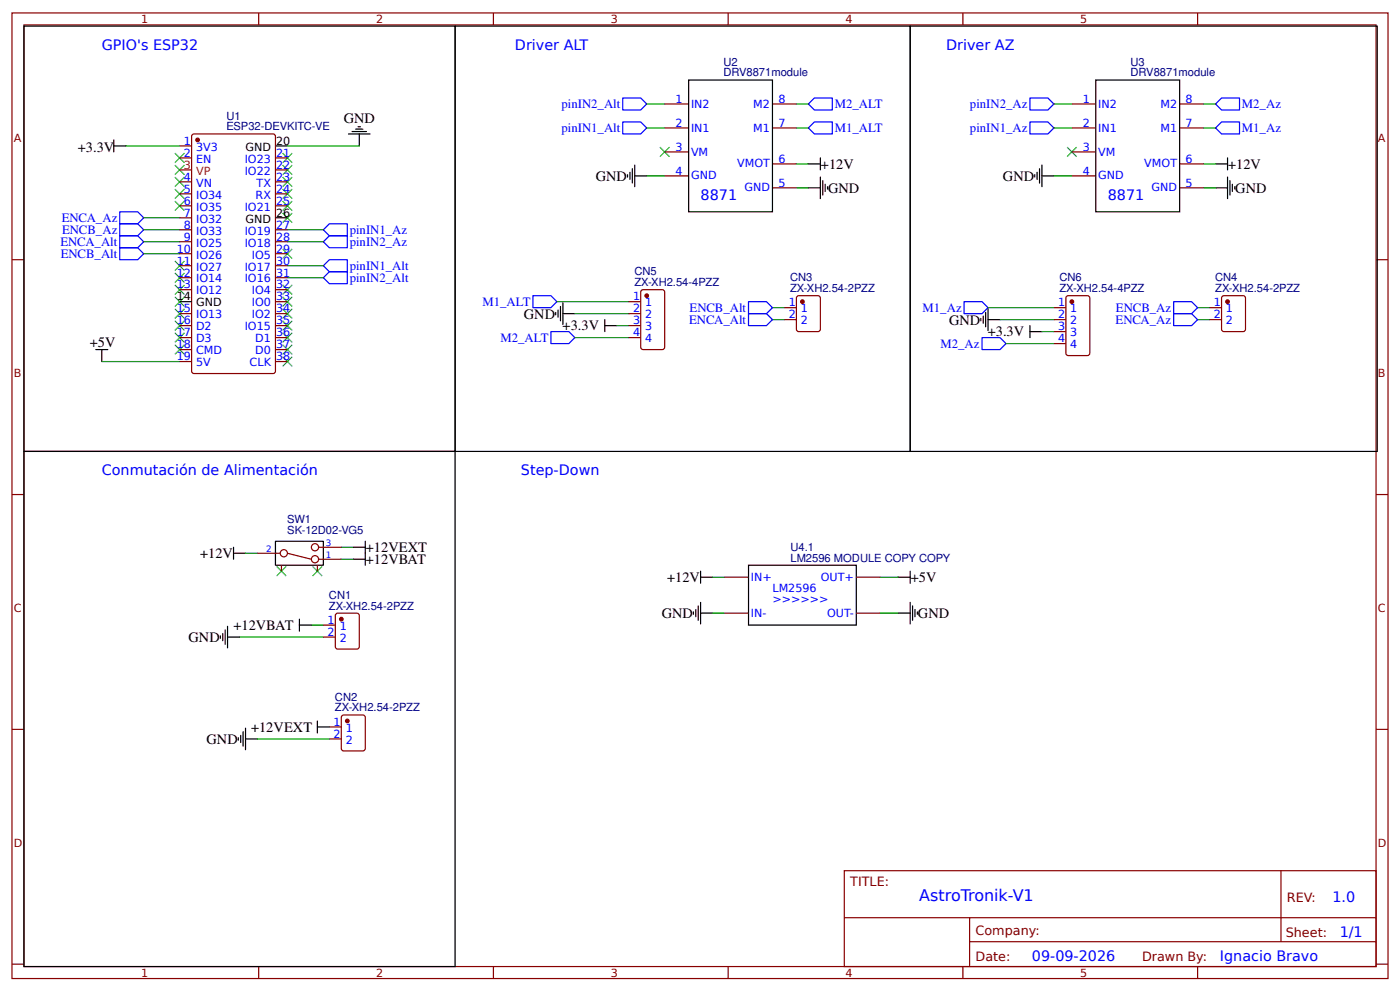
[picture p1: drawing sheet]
<svg xmlns="http://www.w3.org/2000/svg" width="309mm" height="219mm" viewBox="0 0 309 219" stroke-linecap="round" stroke-linejoin="round" font-family="sans-serif">
<g fill="none" stroke="#800" stroke-width=".26">
<path d="M2.6 2.9h304.1v213.2h-304.1zM5.3 5.5h298.7v208h-298.7zM57.1 2.9v2.6M109 2.9v2.6M160.9 2.9v2.6M212.7 2.9v2.6M264.6 2.9v2.6M39.7 32.2h2.6M39.7 34.9h2.6M42.6 29.7l17.7-.1 .5 .2 .1 52.2-.3 .4-17.7 .1-.5-.3-.1-52.1zM60.9 34.9h2.6M60.9 37.5h2.6"/>
<path d="M146.8 23h5.3M146.8 28.3h5.3M146.8 33.5h5.3M146.8 38.8h5.3M170.7 23h5.2M170.7 28.3h5.2M170.7 36.2h5.2M236.8 23h5.3M236.8 28.3h5.3M236.8 33.5h5.3M236.8 38.8h5.3M260.6 23h5.3"/>
<path d="M260.6 28.3h5.3M260.6 36.2h5.3M2.6 57.4h2.7M39.7 40.2h2.6M39.7 42.8h2.6M39.7 45.5h2.6M39.7 48.1h2.6M39.7 50.7h2.6M39.7 53.4h2.6M39.7 56h2.6M39.7 58.7h2.6M60.9 40.2h2.6"/>
<path d="M60.9 42.8h2.6M60.9 45.5h2.6M60.9 50.7h2.6M60.9 53.4h2.6M60.9 56h2.6M60.9 58.7h2.6M170.7 41.5h5.2M260.6 41.5h5.3M304 57.4h2.7M39.7 69.3h2.6M39.7 71.9h2.6M39.7 74.6h2.6"/>
<path d="M39.7 61.3h2.6M39.7 64h2.6M39.7 77.2h2.6M39.7 79.9h2.6M60.9 66.6h2.6M60.9 69.3h2.6M60.9 71.9h2.6M60.9 74.6h2.6M60.9 61.3h2.6M60.9 64h2.6M60.9 77.2h2.6M60.9 79.9h2.6"/>
<path d="M138.9 66.6h2.7M138.9 69.3h2.7M138.9 71.9h2.7M138.9 74.6h2.7M141.8 64h4.5l.5 .2v12.5l-.2 .4-4.5 .1-.5-.3v-12.4zM173.3 67.9h2.6M173.3 70.6h2.6M176 65.6l.5-.3h4.2l.5 .3v7.1l-.2 .5h-4.5l-.5-.2zM232.8 67.9h2.7M232.8 70.6h2.7M232.8 73.2h2.7M232.8 75.9h2.7"/>
<path d="M235.6 65.6l.4-.3h4.2l.5 .3 .1 12.4-.3 .5h-4.5l-.4-.2zM267.2 67.9h2.7M267.2 70.6h2.7M269.9 65.6l.5-.3h4.2l.5 .3 .1 7.1-.3 .5h-4.5l-.5-.2zM2.6 109.2h2.7M304 109.2h2.7M56.9 122.2h5M62.2 124.8v1.4M63.5 122.2l5.3 1.3M70.1 124.8v1.4M70.4 120.9h5M70.4 123.5h5"/>
<path d="M71.4 138.1h2.7M74.2 135.7l.4-.3h4.2l.5 .3 .1 7.1-.3 .5-4.5 .1-.4-.3zM160.1 127.5h5.3M160.1 135.4h5.3M189.2 127.5h5.3M189.2 135.4h5.3M71.4 140.7h2.7M75.7 158l4.5-.1 .4 .3 .1 7.1-.3 .5h-4.5l-.4-.2-.1-7.2zM2.6 161.1h2.7M72.8 160.5h2.6M72.8 163.2h2.6M304 161.1h2.7"/>
<path d="M186.5 192.3h117.5v21.2h-117.5zM283 192.3v15.7M2.6 212.9h2.7M57.1 213.5v2.6M109 213.5v2.6M160.9 213.5v2.6M186.6 202.7h117.3M212.7 213.5v2.6M214.2 208h89.7M214.2 202.7v10.6M264.6 213.5v2.6M304 212.9h2.7"/>
<circle cx="62.7" cy="122.2" r=".79"/>
<circle cx="69.6" cy="123.5" r=".79"/>
<circle cx="69.6" cy="120.9" r=".79"/>
</g>
<g fill="none" stroke="#000" stroke-width=".26">
<path d="M5.3 5.8h95.2v93.9h-95.2zM100.5 5.8h100.6v93.9h-100.6zM152.1 17.7h18.6v29.1h-18.6zM201.1 5.8h103.2v93.9h-103.2zM242.1 17.7h18.5v29.1h-18.5zM25.1 32.2h2.7M25.1 30.9v2.6M60.9 32.2h2.6M77 29.6h4.8M77.8 29.1h3.2M78.6 28.5h1.6M79.1 28h.5"/>
<path d="M79.4 29.6v2.6M138.6 38.6v.5M139.2 38v1.6M139.7 37.3v3.1M140.2 38.8h2.7M140.2 36.5v4.7M178.6 36.2h2.6M181.2 34.9v2.6M181.2 39.1v4.8M181.8 39.9v3.2M228.6 38.6v.5M229.1 38v1.6"/>
<path d="M229.7 37.3v3.1M230.2 38.8h2.6M230.2 36.5v4.7M268.6 36.2h2.6M271.2 34.9v2.6M271.2 39.1v4.8M271.7 39.9v3.2M60.9 48.1h2.6M178.6 41.5h2.6M182.3 40.7v1.6M182.8 41.2v.6M268.6 41.5h2.6"/>
<path d="M272.3 40.7v1.6M272.8 41.2v.6M21.2 77.2h2.6M22.5 77.2v2.7M39.7 66.6h2.6M122.8 69v.5M123.3 68.5v1.6M123.8 67.7v3.2M124.4 69.3h2.6M124.4 66.9v4.7M133.6 71.9h2.7M133.6 70.6v2.6"/>
<path d="M216.7 70.3v.6M217.2 69.8v1.6M217.8 69v3.2M218.3 70.6h2.6M218.3 68.2v4.8M227.5 73.2h2.7M227.5 71.9v2.7M5.3 99.7h95.2v113.8h-95.2zM60.9 119.5h10.5v5.3h-10.5zM80.7 119.5v5.3M49.2 139.9v1.6M49.7 139.1v3.2"/>
<path d="M50.3 138.3v4.8M51.6 122.2h2.6M51.6 120.9v2.6M66.1 138.1h2.7M66.1 136.7v2.7M78.1 120.9h2.6M78.1 123.5h2.6M153.2 135.1v.6M153.7 134.6v1.6M154.3 133.8v3.2M154.8 127.5h2.6M154.8 126.2v2.6"/>
<path d="M154.8 133v4.8M154.8 135.4h2.6M165.4 124.8h23.8v13.3h-23.8zM198.4 127.5h2.7M198.4 135.4h2.7M201.1 126.2v2.6M201.1 133v4.8M201.6 133.8v3.2M202.1 134.6v1.6M202.7 135.1v.6M48.7 140.4v.6M50.3 140.7h2.6"/>
<path d="M70.1 159.2v2.7M52.7 162.9v.6M53.2 162.4v1.6M53.7 161.6v3.2M54.2 163.2h2.7M54.2 160.8v4.8M70.1 160.5h2.7"/>
</g>
<g fill="none" stroke="#080" stroke-width=".26">
<path d="M27.8 32.2h11.9M63.5 32.2h15.9M142.9 23h3.9M142.9 28.3h3.9M142.9 38.8h3.9M175.9 23h2.7M175.9 28.3h2.7M175.9 36.2h2.7M232.8 23h4M232.8 28.3h4M232.8 38.8h4M265.9 23h2.7"/>
<path d="M265.9 28.3h2.7M265.9 36.2h2.7M31.7 53.4h8M31.7 50.7h8M31.7 56h8M31.7 48.1h8M63.5 58.7h7.9M63.5 53.4h7.9M63.5 50.7h7.9M175.9 41.5h2.7M265.9 41.5h2.7M22.5 79.9h17.2"/>
<path d="M63.5 61.3h7.9M123 66.6h15.9M127 69.3h11.9M127 74.6h11.9M136.3 71.9h2.6M170.7 67.9h2.6M170.7 70.6h2.6M218.3 67.9h14.5M220.9 70.6h11.9M222.2 75.9h10.6M230.2 73.2h2.6M264.6 67.9h2.6"/>
<path d="M264.6 70.6h2.6M54.2 122.2h2.7M68.8 138.1h2.6M75.4 120.9h2.7M75.4 123.5h2.7M157.4 135.4h2.7M157.4 127.5h2.7M194.5 135.4h3.9M194.5 127.5h3.9M52.9 140.7h18.5M56.9 163.2h15.9"/>
</g>
<g fill="none" stroke="#00f" stroke-width=".26">
<path d="M137.6 21.6h4l1.3 1.4-1.3 1.3h-4zM137.6 26.9h4l1.3 1.4-1.3 1.3h-4zM178.6 28.3l1.3-1.4h4v2.7h-4zM178.6 23l1.3-1.4h4v2.7h-4zM227.5 21.6h4l1.3 1.4-1.3 1.3h-4zM227.5 26.9h4l1.3 1.4-1.3 1.3h-4zM268.6 28.3l1.3-1.4h3.9v2.7h-3.9zM268.6 23l1.3-1.4h3.9v2.7h-3.9zM26.5 52.1h3.9l1.3 1.3-1.3 1.3h-3.9zM26.5 54.7h3.9l1.3 1.3-1.3 1.4h-3.9zM26.5 46.8h3.9l1.3 1.3-1.3 1.3h-3.9zM26.5 49.4h3.9l1.3 1.3-1.3 1.4h-3.9z"/>
<path d="M71.4 58.7l1.4-1.3h3.9v2.6h-3.9zM71.4 53.4l1.4-1.3h3.9v2.6h-3.9zM72.8 49.4h3.9v2.7h-3.9l-1.4-1.4zM71.4 61.3l1.4-1.3h3.9v2.7h-3.9zM117.7 65.3h4l1.3 1.3-1.3 1.3h-4zM121.7 73.2h4l1.3 1.4-1.3 1.3h-4zM165.4 66.6h3.9l1.4 1.3-1.4 1.4h-3.9zM165.4 69.3h3.9l1.4 1.3-1.4 1.3h-3.9zM213 66.6h4l1.3 1.3-1.3 1.4h-4zM217 74.6h3.9l1.3 1.3-1.3 1.3h-3.9zM259.3 69.3h4l1.3 1.3-1.3 1.3h-4zM259.3 66.6h4l1.3 1.3-1.3 1.4h-4z"/>
</g>
<g fill="#000" stroke="#3c3" stroke-width=".26">
<path d="M38.6 33.8l2.1 2.1zM40.7 33.8l-2.1 2.1z"/>
<path d="M38.6 36.5l2.1 2.1zM40.7 36.5l-2.1 2.1z"/>
<path d="M38.6 39.1l2.1 2.1zM40.7 39.1l-2.1 2.1z"/>
<path d="M62.4 39.1l2.2 2.1zM64.6 39.1l-2.2 2.1z"/>
<path d="M62.4 36.5l2.2 2.1zM64.6 36.5l-2.2 2.1z"/>
<path d="M62.4 33.8l2.2 2.1zM64.6 33.8l-2.2 2.1z"/>
<path d="M145.8 32.5l2.1 2.1zM147.9 32.5l-2.1 2.1z"/>
<path d="M235.7 32.5l2.2 2.1zM237.9 32.5l-2.2 2.1z"/>
<path d="M38.6 41.8l2.1 2.1zM40.7 41.8l-2.1 2.1z"/>
<path d="M38.6 44.4l2.1 2.1zM40.7 44.4l-2.1 2.1z"/>
<path d="M38.6 57.6l2.1 2.1zM40.7 57.6l-2.1 2.1z"/>
<path d="M62.4 55l2.2 2.1zM64.6 55l-2.2 2.1z"/>
<path d="M62.4 44.4l2.2 2.1zM64.6 44.4l-2.2 2.1z"/>
<path d="M62.4 41.8l2.2 2.1zM64.6 41.8l-2.2 2.1z"/>
<path d="M62.4 47l2.2 2.2zM64.6 47l-2.2 2.2z"/>
<path d="M38.6 60.3l2.1 2.1zM40.7 60.3l-2.1 2.1z"/>
<path d="M38.6 62.9l2.1 2.1zM38.6 65l2.1-2.1z"/>
<path d="M38.6 68.2l2.1 2.1zM40.7 68.2l-2.1 2.1z"/>
<path d="M38.6 70.9l2.1 2.1zM38.6 73l2.1-2.1z"/>
<path d="M38.6 73.5l2.1 2.1zM40.7 73.5l-2.1 2.1z"/>
<path d="M38.6 76.1l2.1 2.2zM40.7 76.1l-2.1 2.2z"/>
<path d="M38.6 65.6l2.1 2.1zM40.7 65.6l-2.1 2.1z"/>
<path d="M62.4 78.8l2.2 2.1zM64.6 78.8l-2.2 2.1z"/>
<path d="M62.4 76.1l2.2 2.2zM64.6 76.1l-2.2 2.2z"/>
<path d="M62.4 73.5l2.2 2.1zM64.6 73.5l-2.2 2.1z"/>
<path d="M62.4 70.9l2.2 2.1zM64.6 70.9l-2.2 2.1z"/>
<path d="M62.4 68.2l2.2 2.1zM64.6 68.2l-2.2 2.1z"/>
<path d="M62.4 65.6l2.2 2.1zM64.6 65.6l-2.2 2.1z"/>
<path d="M62.4 62.9l2.2 2.1zM64.6 62.9l-2.2 2.1z"/>
<path d="M61.1 125.1l2.1 2.1zM63.2 125.1l-2.1 2.1z"/>
<path d="M69.1 125.1l2.1 2.1zM71.2 125.1l-2.1 2.1z"/>
</g>
<g fill="#800" stroke="#800" stroke-width=".26">
<circle cx="75.4" cy="136.7" r=".4"/>
<circle cx="177.3" cy="66.6" r=".4"/>
<circle cx="271.2" cy="66.6" r=".4"/>
<circle cx="142.9" cy="65.3" r=".4"/>
<circle cx="236.8" cy="66.6" r=".4"/>
<circle cx="43.7" cy="30.9" r=".4"/>
<circle cx="76.7" cy="159.2" r=".4"/>
</g>
<path d="M39.7 37.5h2.6" fill="none" stroke="#f00" stroke-width=".26"/>
<text font-size="3.5" fill="#00f" x="203.1" y="199.1">AstroTronik-V1</text>
<g font-size="3.2" fill="#00f">
<text x="22.5" y="11.1">GPIO's ESP32</text>
<text x="113.8" y="11.1">Driver ALT</text>
<text x="209" y="11.1">Driver AZ</text>
<text x="154.8" y="44.1">8871</text>
<text x="244.7" y="44.1">8871</text>
<text x="22.5" y="105">Conmutación de Alimentación</text>
<text x="115.1" y="105">Step-Down</text>
<text x="294.4" y="199.2">1.0</text>
<text x="296" y="207">1/1</text>
<text x="228" y="212.3">09-09-2026</text>
<text x="269.5" y="212.2">Ignacio Bravo</text>
</g>
<g font-size="3.2">
<text x="75.9" y="27.2">GND</text>
<text x="17.2" y="33.5">+3.3V</text>
<text x="131.6" y="39.9">GND</text>
<text x="181.4" y="37.3">+12V</text>
<text x="221.6" y="39.9">GND</text>
<text x="271.3" y="37.3">+12V</text>
<text x="183" y="42.5">GND</text>
<text x="272.9" y="42.6">GND</text>
<text x="115.8" y="70.4">GND</text>
<text x="209.7" y="71.7">GND</text>
<text x="19.8" y="76.7">+5V</text>
<text x="124.3" y="73">+3.3V</text>
<text x="218.2" y="74.3">+3.3V</text>
<text x="44.2" y="123.3">+12V</text>
<text x="80.8" y="121.9">+12VEXT</text>
<text x="80.8" y="124.6">+12VBAT</text>
<text x="147.4" y="128.6">+12V</text>
<text x="201.2" y="128.5">+5V</text>
<text x="146.2" y="136.5">GND</text>
<text x="202.8" y="136.5">GND</text>
<text x="41.7" y="141.8">GND</text>
<text x="51.6" y="139.1">+12VBAT</text>
<text x="55.5" y="161.6">+12VEXT</text>
<text x="45.6" y="164.3">GND</text>
</g>
<g font-size="2.8" fill="#00f">
<text x="124" y="23.9">pinIN2_Alt</text>
<text x="184.4" y="23.9">M2_ALT</text>
<text x="214.3" y="23.9">pinIN2_Az</text>
<text x="274.4" y="23.9">M2_Az</text>
<text x="124" y="29.2">pinIN1_Alt</text>
<text x="184.4" y="29.2">M1_ALT</text>
<text x="214.3" y="29.2">pinIN1_Az</text>
<text x="274.4" y="29.2">M1_Az</text>
<text x="13.6" y="49">ENCA_Az</text>
<text x="13.7" y="51.7">ENCB_Az</text>
<text x="77.3" y="51.7">pinIN1_Az</text>
<text x="13.4" y="54.3">ENCA_Alt</text>
<text x="13.4" y="57">ENCB_Alt</text>
<text x="77.3" y="59.6">pinIN1_Alt</text>
<text x="77.3" y="54.3">pinIN2_Az</text>
<text x="77.3" y="62.3">pinIN2_Alt</text>
<text x="106.6" y="67.6">M1_ALT</text>
<text x="152.3" y="71.5">ENCA_Alt</text>
<text x="152.3" y="68.9">ENCB_Alt</text>
<text x="203.8" y="68.9">M1_Az</text>
<text x="246.5" y="71.5">ENCA_Az</text>
<text x="246.6" y="68.9">ENCB_Az</text>
<text x="110.6" y="75.5">M2_ALT</text>
<text x="207.8" y="76.8">M2_Az</text>
</g>
<g font-size="2.8" fill="#800">
<text x="187.9" y="195.7">TITLE:</text>
<text x="284.3" y="199.2">REV:</text>
<text x="215.5" y="206.4">Company:</text>
<text x="284.1" y="206.9">Sheet:</text>
<text x="215.5" y="212.1">Date:</text>
<text x="252.3" y="212.2">Drawn By:</text>
</g>
<g font-size="2.5" fill="#800">
<text x="31.2" y="5.1">1</text>
<text x="83.1" y="5.1">2</text>
<text x="134.9" y="5.1">3</text>
<text x="186.8" y="5.1">4</text>
<text x="238.7" y="5.1">5</text>
<text x="3" y="31.4">A</text>
<text x="304.4" y="31.4">A</text>
<text x="3" y="83.3">B</text>
<text x="304.4" y="83.3">B</text>
<text x="3" y="135.1">C</text>
<text x="304.4" y="135.1">C</text>
<text x="3" y="187">D</text>
<text x="304.4" y="187">D</text>
<text x="31.2" y="215.7">1</text>
<text x="83.1" y="215.7">2</text>
<text x="134.9" y="215.7">3</text>
<text x="186.8" y="215.7">4</text>
<text x="238.7" y="215.7">5</text>
</g>
<g font-size="2.5" fill="#000080">
<text x="159.8" y="16.9">DRV8871module</text>
<text x="159.8" y="14.5">U2</text>
<text x="249.8" y="16.9">DRV8871module</text>
<text x="249.8" y="14.5">U3</text>
<text x="50" y="28.7">ESP32-DEVKITC-VE</text>
<text x="50" y="26.4">U1</text>
<text x="140.1" y="63.2">ZX-XH2.54-4PZZ</text>
<text x="140.1" y="60.8">CN5</text>
<text x="174.5" y="64.5">ZX-XH2.54-2PZZ</text>
<text x="174.5" y="62.1">CN3</text>
<text x="234.1" y="64.5">ZX-XH2.54-4PZZ</text>
<text x="234.1" y="62.1">CN6</text>
<text x="268.5" y="64.5">ZX-XH2.54-2PZZ</text>
<text x="268.5" y="62.1">CN4</text>
<text x="63.5" y="117.9">SK-12D02-VG5</text>
<text x="63.5" y="115.6">SW1</text>
<text x="174.7" y="124">LM2596 MODULE COPY COPY</text>
<text x="174.7" y="121.7">U4.1</text>
<text x="72.7" y="134.6">ZX-XH2.54-2PZZ</text>
<text x="72.7" y="132.2">CN1</text>
<text x="74" y="154.7">CN2</text>
<text x="74" y="157.1">ZX-XH2.54-2PZZ</text>
</g>
<g font-size="2.5" fill="#00f">
<text x="149.2" y="22.7">1</text>
<text x="152.7" y="23.8">IN2</text>
<text x="166.4" y="23.8">M2</text>
<text x="172" y="22.7">8</text>
<text x="239.2" y="22.7">1</text>
<text x="242.6" y="23.8">IN2</text>
<text x="256.4" y="23.8">M2</text>
<text x="261.9" y="22.7">8</text>
<text x="149.2" y="28">2</text>
<text x="152.7" y="29.1">IN1</text>
<text x="166.4" y="29.1">M1</text>
<text x="172" y="28">7</text>
<text x="239.2" y="28">2</text>
<text x="242.6" y="29.1">IN1</text>
<text x="256.4" y="29.1">M1</text>
<text x="261.9" y="28">7</text>
<text x="40.6" y="32">1</text>
<text x="40.6" y="34.6">2</text>
<text x="43.3" y="33.3">3V3</text>
<text x="43.3" y="35.9">EN</text>
<text x="54.1" y="35.9">IO23</text>
<text x="61" y="34.6">21</text>
<text x="149.2" y="33.3">3</text>
<text x="152.7" y="34.3">VM</text>
<text x="172" y="35.9">6</text>
<text x="239.2" y="33.3">3</text>
<text x="242.6" y="34.3">VM</text>
<text x="261.9" y="35.9">6</text>
<text x="40.6" y="39.9">4</text>
<text x="43.3" y="41.2">VN</text>
<text x="54.1" y="38.6">IO22</text>
<text x="56.7" y="41.2">TX</text>
<text x="61" y="37.3">22</text>
<text x="61" y="39.9">23</text>
<text x="149.2" y="38.6">4</text>
<text x="152.7" y="39.6">GND</text>
<text x="162.9" y="37">VMOT</text>
<text x="172" y="41.2">5</text>
<text x="239.2" y="38.6">4</text>
<text x="242.6" y="39.6">GND</text>
<text x="252.8" y="37">VMOT</text>
<text x="261.9" y="41.2">5</text>
<text x="40.6" y="42.5">5</text>
<text x="40.6" y="45.2">6</text>
<text x="40.6" y="47.8">7</text>
<text x="43.3" y="43.9">IO34</text>
<text x="43.3" y="46.5">IO35</text>
<text x="54.1" y="46.5">IO21</text>
<text x="56.5" y="43.9">RX</text>
<text x="61" y="42.5">24</text>
<text x="61" y="45.2">25</text>
<text x="164.5" y="42.3">GND</text>
<text x="254.4" y="42.3">GND</text>
<text x="40.6" y="50.5">8</text>
<text x="40.6" y="53.1">9</text>
<text x="43.3" y="49.2">IO32</text>
<text x="43.3" y="51.8">IO33</text>
<text x="54.1" y="51.8">IO19</text>
<text x="61" y="50.5">27</text>
<text x="61" y="53.1">28</text>
<text x="39.1" y="55.8">10</text>
<text x="39.1" y="58.4">11</text>
<text x="43.3" y="54.5">IO25</text>
<text x="43.3" y="57.1">IO26</text>
<text x="43.3" y="59.7">IO27</text>
<text x="54.1" y="54.5">IO18</text>
<text x="54.1" y="59.7">IO17</text>
<text x="55.6" y="57.1">IO5</text>
<text x="61" y="55.8">29</text>
<text x="61" y="58.4">30</text>
<text x="39.1" y="61.1">12</text>
<text x="39.1" y="63.7">13</text>
<text x="43.3" y="62.4">IO14</text>
<text x="43.3" y="65">IO12</text>
<text x="54.1" y="62.4">IO16</text>
<text x="55.6" y="65">IO4</text>
<text x="61" y="61.1">31</text>
<text x="61" y="63.7">32</text>
<text x="39.1" y="69">15</text>
<text x="39.1" y="71.6">16</text>
<text x="43.3" y="70.3">IO13</text>
<text x="55.6" y="67.7">IO0</text>
<text x="55.6" y="70.3">IO2</text>
<text x="61" y="66.4">33</text>
<text x="61" y="69">34</text>
<text x="61" y="71.6">35</text>
<text x="139.8" y="66.4">1</text>
<text x="139.8" y="69">2</text>
<text x="139.8" y="71.6">3</text>
<text x="142.5" y="67.7">1</text>
<text x="142.5" y="70.3">2</text>
<text x="174.2" y="67.7">1</text>
<text x="174.2" y="70.3">2</text>
<text x="176.9" y="69">1</text>
<text x="176.9" y="71.6">2</text>
<text x="233.8" y="67.7">1</text>
<text x="233.8" y="70.3">2</text>
<text x="236.5" y="69">1</text>
<text x="236.5" y="71.6">2</text>
<text x="268.2" y="67.7">1</text>
<text x="268.2" y="70.3">2</text>
<text x="270.9" y="69">1</text>
<text x="270.9" y="71.6">2</text>
<text x="39.1" y="74.3">17</text>
<text x="39.1" y="76.9">18</text>
<text x="43.3" y="73">D2</text>
<text x="43.3" y="75.6">D3</text>
<text x="54.1" y="73">IO15</text>
<text x="56.4" y="75.6">D1</text>
<text x="61" y="74.3">36</text>
<text x="61" y="76.9">37</text>
<text x="139.8" y="74.3">4</text>
<text x="142.5" y="73">3</text>
<text x="142.5" y="75.6">4</text>
<text x="233.8" y="73">3</text>
<text x="233.8" y="75.6">4</text>
<text x="236.5" y="74.3">3</text>
<text x="236.5" y="76.9">4</text>
<text x="39.1" y="79.6">19</text>
<text x="43.3" y="78.3">CMD</text>
<text x="43.3" y="80.9">5V</text>
<text x="55.2" y="80.9">CLK</text>
<text x="56.4" y="78.3">D0</text>
<text x="61" y="79.6">38</text>
<text x="165.9" y="128.3">IN+</text>
<text x="170.7" y="130.7">LM2596</text>
<text x="181.3" y="128.3">OUT+</text>
<text x="72.4" y="137.8">1</text>
<text x="165.9" y="136.2">IN-</text>
<text x="170.7" y="133.1">&gt;&gt;&gt;&gt;&gt;&gt;</text>
<text x="182.7" y="136.2">OUT-</text>
<text x="72.4" y="140.4">2</text>
<text x="75.1" y="139.1">1</text>
<text x="75.1" y="141.8">2</text>
<text x="73.7" y="160.3">1</text>
<text x="76.4" y="161.6">1</text>
<text x="73.7" y="162.9">2</text>
<text x="76.4" y="164.3">2</text>
</g>
<g font-size="2.5">
<text x="54.2" y="33.3">GND</text>
<text x="61" y="32">20</text>
<text x="61" y="47.8">26</text>
<text x="54.2" y="49.2">GND</text>
<text x="39.1" y="66.4">14</text>
<text x="43.3" y="67.7">GND</text>
</g>
<g font-size="2.5" fill="#f00">
<text x="40.6" y="37.3">3</text>
<text x="43.3" y="38.6">VP</text>
</g>
<g font-size="1.9" fill="#00f">
<text x="58.8" y="121.9">2</text>
<text x="72" y="120.6">3</text>
<text x="72" y="123.2">1</text>
</g>
</svg>
